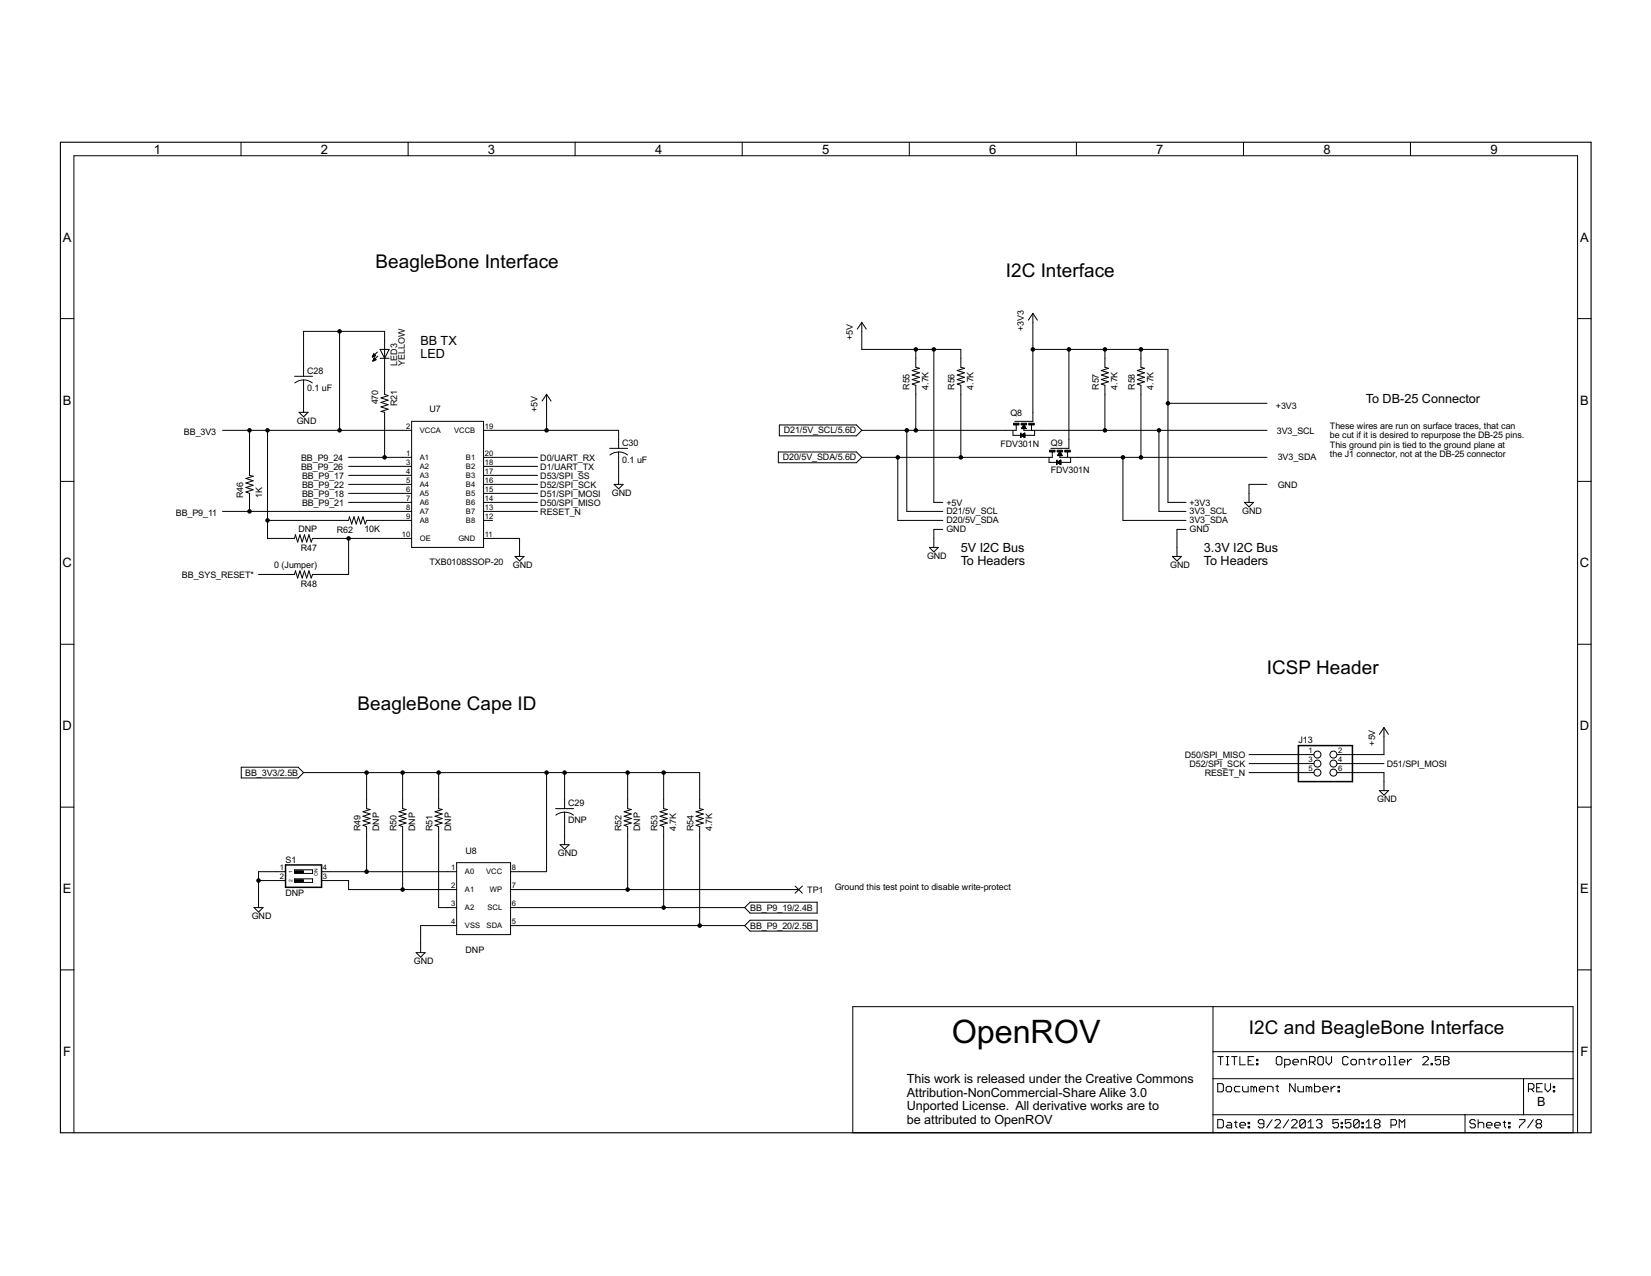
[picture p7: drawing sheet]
<svg xmlns="http://www.w3.org/2000/svg" width="279mm" height="216mm" viewBox="0 0 279 216" stroke-linecap="round" stroke-linejoin="round" font-family="sans-serif">
<g fill="none" stroke="#000" stroke-width=".17">
<path d="M40.8 24.1v2.3M69.1 24.1v2.3M97.3 24.1v2.3M125.6 24.1v2.3M153.9 24.1v2.3M182.2 24.1v2.3M210.4 24.1v2.3M238.7 24.1v2.3M10.2 53.9h2.3M57.5 56.1v16.7M63.2 60h.2M63.2 59.9h.1"/>
<path d="M63.2 59.9l.4 .3-.6 .2zM63.9 59.6l-.9 .8M64.3 59.1h1.5l-.7 1.5zM145.8 54.5v4.6h16.8v3l.6 .2-1.2 .4 1.2 .4-1.2 .4 1.2 .3-1.2 .4 1.2 .4-1.2 .4 .6 .2v12.2M145.8 54.5l.8 1.2M145.8 54.5l-.7 1.2M155 59.1v3l.6 .2-1.2 .4 1.2 .4-1.2 .4 1.2 .3-1.2 .4 1.2 .4-1.2 .4 .6 .2v7.6M158 59.1v25.9h1.6M174.8 53v18.3h-3.1M174.8 59.1h22.9v25.9h3M174.8 53l.8 1.2M174.8 53l-.8 1.2"/>
<path d="M180.9 59.1v16.8h-3.1M187 59.1v3l.6 .2-1.2 .4 1.2 .4-1.2 .4 1.2 .3-1.2 .4 1.2 .4-1.2 .4 .6 .2v7.6M193.1 59.1v3l.6 .2-1.2 .4 1.2 .4-1.2 .4 1.2 .3-1.2 .4 1.2 .4-1.2 .4 .6 .2v12.2M267 53.9h2.3M37.7 72.8h32M42.2 72.8v7.6l.6 .2-1.2 .4 1.2 .3-1.2 .4 1.2 .4-1.2 .4 1.2 .4-1.2 .3 .6 .3v3M45.3 72.8v18.3h4.5l.2-.6 .4 1.2 .4-1.2 .3 1.2 .4-1.2 .4 1.2 .4-1.2 .4 1.2 .2-.6h16.8M49.8 63.7h3.1M50.6 69.8h1.5l-.7 .7zM51.4 64.3a2.36 2.36 0 0 1 1.5 .5M51.4 64.3a2.36 2.36 0 0 0-1.5 .5M51.4 63.7v-7.6h13.7v10.6l.6 .3-1.2 .3 1.2 .4-1.2 .4 1.2 .4-1.2 .4 1.2 .3-1.2 .4 .6 .2v7.6"/>
<path d="M51.4 64.3v5.5M59 77.4h10.7M59 78.9h10.7M63 60.4h.1M63.1 60.3h.1M63.1 60.3h.2M63.1 60.2h.4M63.1 61h.1M63.1 61h.2M63.2 60.1h.3M63.2 60.9h.3M63.2 60.9h.4"/>
<path d="M63.2 60.8h.4M63.2 60.7h.3M63.3 60.7h.2M63.3 60.6h.1M63.3 60.6l-.2 .5M63.3 60.6l.3 .3-.5 .2M63.9 60.2l-.8 .9M64.3 60.6h1.5M69.7 71.3h12.1v21.3h-12.1zM81.8 72.8h22.9v3.1M81.8 77.4h9.2M81.8 78.9h9.2"/>
<path d="M92.5 66.7l.8 1.2M92.5 66.7l-.8 1.2M92.5 66.7v6.1M103.2 75.9h3M104.7 76.5a2.36 2.36 0 0 1 1.5 .5M104.7 76.5a2.36 2.36 0 0 0-1.5 .5M104.7 76.5v5.5M131.7 76.5h13.2l.9 .9-.9 .9h-13.2zM131.9 71.9h13l.9 .9-.9 .9h-13zM151.9 77.4v10.7h7.7M153.5 72.8v13.7h6.1M171.4 72.8v.9h3.7v-.9"/>
<path d="M172 71.9v.9h-26.2M172.8 73.7l.6-.4v.7zM172.9 73.7h.5M172.9 73.6h.5M172.9 72.5h.7M173 72.4h.6M173 73.6h.4M173 73.8h.4M173 72.3h.5M173 73.5h.4M173.1 73.8h.3M173.1 72.2h.4"/>
<path d="M173.1 73.5h.3M173.1 72.2h.3M173.1 72.1h.3M173.1 73.9h.3M173.1 73.4h.3M173.2 72.1h.2M173.2 72l.2 .1M173.2 72h.1M173.2 73.9h.2M173.2 73.4h.2M173.2 71.9h.1M173.3 72.5v.3h41.1"/>
<path d="M173.3 71.9l.4 .6h-.8zM173.3 73.9h.1M173.3 73.4h.1M173.3 74h.1M173.3 73.3h.1M173.4 74h.1M174.6 71.9v.9M177.5 77.4v.8h3.7v-.8M178.1 76.5v.9h-32.3M178.9 78.2l.6-.3v.7zM179 78.3h.5M179 78.2h.5"/>
<path d="M179 77h.7M179 78.1h.5M179.1 77h.6M179.1 76.9h.5M179.1 78.3h.4M179.1 76.8h.5M179.1 78.1h.4M179.2 78.4h.3M179.2 76.8h.4M179.2 78.1h.3M179.2 76.8h.3M179.2 76.7h.3"/>
<path d="M179.2 78h.3M179.3 76.6h.2M179.3 76.6h.1M179.3 78.5h.2M179.3 76.5h.1M179.3 78h.2M179.4 77.1v.3h35M179.4 76.5l.3 .6h-.7zM179.4 78.5h.1M179.4 77.9h.1M179.5 78.6h.1M180.7 76.5v.9"/>
<path d="M190 77.4v10.7h10.7M196.1 72.8v13.7h4.6M197.7 68.2h16.7M10.2 81.4h2.3M37.7 86.5h32M45.3 88.1h13.7l.1-.7 .4 1.3 .4-1.3 .4 1.3 .4-1.3 .3 1.3 .4-1.3 .4 1.3 .2-.6h7.7M59 82h10.7M59 80.4h10.7M59 83.5h10.7M59 85h10.7M59 91.1v6.1h-6.1l-.2 .6-.4-1.2-.4 1.2-.4-1.2-.4 1.2-.3-1.2-.4 1.2-.4-1.2-.2 .6h-6M81.8 82h9.2"/>
<path d="M81.8 80.4h9.2M81.8 83.5h9.2M81.8 85h9.2M81.8 86.5h9.2M81.8 88.1h1.6M81.8 91.1h6.1v3M87.2 94.1h1.5l-.8 .8zM103.9 82h1.6l-.8 .7zM157.3 92.6h1.5l-.8 .8zM159.6 89.6h-1.6v3M198.4 94.1h1.5l-.7 .8zM200.7 89.6h-1.5v4.5"/>
<path d="M210.6 85h1.5l-.7 .8zM214.4 82h-3v3M267 81.4h2.3M10.2 109h2.3M267 109h2.3M10.2 136.6h2.3M40.8 129.8h9.7l.9 .9-.9 .9h-9.7zM51.4 130.7h67v6.1l.6 .2-1.2 .4 1.2 .3-1.2 .4 1.2 .4-1.2 .4 1.2 .4-1.2 .3 .6 .3v16.7M62 130.7v6.1l.6 .2-1.2 .4 1.2 .3-1.2 .4 1.2 .4-1.2 .4 1.2 .4-1.2 .3 .6 .3v7.6M68.1 130.7v6.1l.6 .2-1.2 .4 1.2 .3-1.2 .4 1.2 .4-1.2 .4 1.2 .4-1.2 .3 .6 .3v10.6M74.2 130.7v6.1l.6 .2-1.2 .4 1.2 .3-1.2 .4 1.2 .4-1.2 .4 1.2 .4-1.2 .3 .6 .3v13.7h3.1M92.5 130.7v16.8h-6.1"/>
<path d="M94 136.8h3.1M95.5 137.4a2.36 2.36 0 0 1 1.5 .5M95.5 137.4a2.36 2.36 0 0 0-1.4 .5M95.5 130.7v6.1M95.5 137.4v5.5M106.2 130.7v6.1l.6 .2-1.2 .4 1.2 .3-1.2 .4 1.2 .4-1.2 .4 1.2 .4-1.2 .3 .6 .3v10.6M112.3 130.7v6.1l.6 .2-1.2 .4 1.2 .3-1.2 .4 1.2 .4-1.2 .4 1.2 .4-1.2 .3 .6 .3v13.7M211.4 127.7h11M211.4 129.2h11M211.4 130.7h11M226.3 129.2h7.9M226.3 130.7h7.9v3.1"/>
<path d="M233.4 133.8h1.6l-.8 .7zM234.2 123.1v4.6h-7.9M234.2 123.1l.8 1.1M234.2 123.1l-.8 1.1M267 136.6h2.3M43 153.6h1.5l-.7 .7zM43.8 149h4.5M48.3 147.5h-4.5v6.1M49.8 147.2h3.1v.6h-3.1zM49.8 148.7h3.1v.6h-3.1zM54.4 149h4.6v1.5h18.3M54.4 147.5h22.9"/>
<path d="M77.3 156.6h-6.1v4.6M77.3 146h9.1v12.1h-9.1zM86.4 150.5h48.8M86.4 153.6h39.6M86.4 156.6h39.6M94.8 142.9h1.5l-.8 .8zM126 156.6l.9-.9h11.4v1.8h-11.4zM126.9 152.7h11.4v1.8h-11.4l-.9-.9zM134.6 149.9l1.2 1.2M135.8 149.9l-1.2 1.2M10.2 164.1h2.3M70.4 161.2h1.5l-.7 .7z"/>
<path d="M144.3 170.3h121.9v21.4h-121.9zM205.3 170.3v21.4M205.3 177.9h60.9M206.1 178.8h.9M206.6 178.8v1.4M207.5 178.8h.5M207.7 178.8v1.4M208.4 178.8h1M208.9 178.8v1.4M209.8 178.8v1.4h1M211.2 179.5h.5M212.2 178.8h-1v1.4h1"/>
<path d="M212.6 179.9h.3v.3h-.3zM212.6 179.2h.3v.3h-.3zM216 179l.2-.2h.5l.2 .2v.9l-.2 .3h-.5l-.2-.3zM218.8 179.7h.9v-.2l-.2-.3h-.5l-.2 .3v.4l.2 .3h.5M221.6 179.7h.7l.2-.2v-.5l-.2-.2h-.7v1.4M222.1 179.7l.4 .5M223 179l.2-.2h.5l.2 .2v.9l-.2 .3h-.5l-.2-.3zM224.4 178.8v.9l.5 .5 .4-.5v-.9M228.2 179l-.3-.2h-.4l-.3 .2v.9l.3 .3h.4l.3-.3M228.9 179.2h.4l.3 .3v.4l-.3 .3h-.4l-.3-.3v-.4zM231.4 179.2h.5M231.7 179v.9l.2 .3"/>
<path d="M232.4 179.2v1M233.1 179.2h-.3l-.4 .5M233.8 179.2h.4l.3 .3v.4l-.3 .3h-.4l-.3-.3v-.4zM234.9 178.8h.3v1.4M235.9 178.8h.2v1.4M236.8 179.7h.9v-.2l-.2-.3h-.5l-.2 .3v.4l.2 .3h.5M238.2 179.2v1M238.9 179.2h-.2l-.5 .5M240.8 179l.2-.2h.5l.2 .2v.2l-.9 1h.9M242.2 179.9h.2v.3h-.2zM243.8 178.8h-.9v.7l.5-.3h.2l.2 .3v.4l-.2 .3h-.5l-.2-.3M244.3 178.8h.7l.2 .2v.2l-.2 .3 .2 .2v.2l-.2 .3h-.7z"/>
<path d="M244.3 179.5h.7M267 164.1h2.3M12.5 191.7v-165.3h254.5v165.3M205.3 182.5h60.9M205.3 188.6h60.9M206.1 183.3h.7l.2 .3v.9l-.2 .2h-.7zM206.1 189.4h.7l.2 .3v.9l-.2 .2h-.7zM207.5 184l.2-.2h.5l.2 .2v.5l-.2 .2h-.5l-.2-.2zM207.5 180.2h.5M207.7 189.9h.5l.2 .2v.7h-.7l-.2-.2 .2-.2h.7M208.9 189.9h.5M209.1 189.7v.9l.3 .2"/>
<path d="M209.8 190.4h1v-.3l-.3-.2h-.4l-.3 .2v.5l.3 .2h.4M209.8 183.8h-.7l-.2 .2v.5l.2 .2h.7M210.3 183.8v.7l.2 .2h.7v-.9M211.2 190.6h.3v.2h-.3zM211.2 189.9h.3v.2h-.3zM212.2 184l-.3-.2h-.2v.9M212.2 184l.2-.2 .2 .2v.7M212.2 184v.7M213.1 184.3h.9v-.3l-.2-.2h-.5l-.2 .2v.5l.2 .2h.5M213.9 190.1h-.7l-.3-.2v-.2l.3-.3h.5l.2 .3v.9l-.2 .2h-.5l-.3-.2M214.5 184.7v-.9h.7l.2 .2v.7M215.3 189.4l-.9 1.4"/>
<path d="M215.8 189.7l.2-.3h.5l.2 .3v.2l-.9 .9h.9M215.9 183.8h.5M216.1 183.6v.9l.3 .2M217.4 180.2h.7l.2-.3v-.4l-.2-.3h-.7v1.4M218.1 189.4l-1 1.4M218.6 189.7l.2-.3h.5l.2 .3v.2l-.9 .9h.9M219.2 183.3v1.4l-1-1.4v1.4M219.6 183.8v.7l.3 .2h.7v-.9M220.2 180.2v-1h.7l.2 .3v.7M220.9 189.7v.9l-.2 .2h-.5l-.2-.2M220.9 189.7l-.2-.3h-.5l-.2 .3v.9M220.9 189.7l-.9 .9"/>
<path d="M221.4 190.8h.9M221.4 189.9l.4-.5v1.4M221.5 184l-.2-.2h-.3v.9M221.5 184v.7M221.5 184l.3-.2 .2 .2v.7M222.5 183.3v1.4h.7l.2-.2v-.5l-.2-.2h-.7M222.8 189.7l.2-.3h.5l.2 .3v.2l-.2 .2M223.2 190.1h.3M223.5 190.1l.2 .3v.2l-.2 .2h-.5l-.2-.2M223.9 184.3h.9v-.3l-.2-.2h-.5l-.2 .2v.5l.2 .2h.5M225.3 183.8v.9M226 183.8h-.3l-.4 .5"/>
<path d="M226.4 184.5h.3v.2h-.3zM226.4 183.8h.3v.2h-.3zM226.5 189.4h-.9v.7l.4-.2h.3l.2 .2v.5l-.2 .2h-.5l-.2-.2M227 190.6h.2v.2h-.2zM227 189.9h.2v.2h-.2zM228.6 189.4h-.9v.7l.4-.2h.3l.2 .2v.5l-.2 .2h-.5l-.2-.2M230 189.7v.9l-.2 .2h-.5l-.2-.2M230 189.7l-.2-.3h-.5l-.2 .3v.9M230 180.2v-1h.7l.2 .3v.7M230 189.7l-.9 .9M230.5 190.6h.2v.2h-.2zM230.5 189.9h.2v.2h-.2z"/>
<path d="M231.2 190.8h.9M231.2 189.9l.4-.5v1.4M232.8 190.1l-.2 .3v.2l.2 .2h.5l.2-.2v-.2l-.2-.3M232.8 190.1l-.2-.2v-.2l.2-.3h.5l.2 .3v.2l-.2 .2M232.8 190.1h.5M234.9 180.2h.5M235.4 190.4h.7l.2-.3v-.4l-.2-.3h-.7v1.4M235.9 180.2h.4M236.8 190.8v-1.4l.5 .5 .4-.5v1.4M247.9 188.6v3.1M249.7 189.7l-.3-.3h-.4l-.2 .3v.2l.2 .2h.4l.3 .3v.2l-.3 .2h-.4l-.2-.2M250.1 190.1l.3-.2h.5l.2 .2v.7"/>
<path d="M250.1 189.4v1.4M251.6 190.4h.9v-.3l-.2-.2h-.5l-.2 .2v.5l.2 .2h.5M253 190.4h.9v-.3l-.2-.2h-.5l-.2 .2v.5l.2 .2h.5M254.4 189.9h.4M254.6 189.7v.9l.2 .2M255.3 190.6h.2v.2h-.2zM255.3 189.9h.2v.2h-.2zM257.1 189.4h1v.3l-1 .9v.2M257.8 182.5v6.1M258.7 184.3h.7l.2-.3v-.4l-.2-.3h-.7v1.4M259.1 184.3l.5 .4M259.5 189.4l-1 1.4"/>
<path d="M260.1 184h.4M260.2 190.1l-.3 .3v.2l.3 .2h.4l.3-.2v-.2l-.3-.3M260.2 190.1l-.3-.2v-.2l.3-.3h.4l.3 .3v.2l-.3 .2M260.2 190.1h.4M261 183.3h-.9v1.4h.9M261.5 183.3v1l.4 .4 .5-.4v-1M262.9 184.5h.2v.2h-.2zM262.9 183.8h.2v.2h-.2z"/>
<circle cx="222.9" cy="129.2" r=".59"/>
<circle cx="222.9" cy="127.7" r=".59"/>
<circle cx="222.9" cy="130.7" r=".59"/>
<circle cx="225.7" cy="127.7" r=".59"/>
<circle cx="225.7" cy="130.7" r=".59"/>
<circle cx="225.7" cy="129.2" r=".59"/>
</g>
<path d="M10.2 24.1h259.1v167.6h-259.1z" fill="none" stroke="#000" stroke-width=".19"/>
<path d="M171.5 71.6h.9v.3h-.9zM172.7 73.3l.1 .7zM172.8 71.6h.9v.3h-.9zM174.1 71.6h.9v.3h-.9zM177.6 76.2h.9v.3h-.9zM178.8 77.9l.1 .7zM178.9 76.2h.9v.3h-.9zM180.2 76.2h.9v.3h-.9zM50 147.3h1.4v.3h-1.4zM50 148.8h1.4v.3h-1.4z" fill="#000" stroke="#000" stroke-width=".17"/>
<path d="M219.7 126.2h9.2v6h-9.2zM48.3 146.3h6.1v3.8h-6.1z" fill="none" stroke="#000" stroke-width=".25"/>
<g fill="#000" stroke="#000" stroke-width=".17">
<circle cx="57.5" cy="56.1" r=".3"/>
<circle cx="155" cy="59.1" r=".3"/>
<circle cx="158" cy="59.1" r=".3"/>
<circle cx="174.8" cy="59.1" r=".3"/>
<circle cx="180.9" cy="59.1" r=".3"/>
<circle cx="187" cy="59.1" r=".3"/>
<circle cx="193.1" cy="59.1" r=".3"/>
<circle cx="42.2" cy="72.8" r=".3"/>
<circle cx="45.3" cy="72.8" r=".3"/>
<circle cx="57.5" cy="72.8" r=".3"/>
<circle cx="65.1" cy="77.4" r=".3"/>
<circle cx="92.5" cy="72.8" r=".3"/>
<circle cx="151.9" cy="77.4" r=".3"/>
<circle cx="153.5" cy="72.8" r=".3"/>
<circle cx="155" cy="72.8" r=".3"/>
<circle cx="162.6" cy="77.4" r=".3"/>
<circle cx="187" cy="72.8" r=".3"/>
<circle cx="190" cy="77.4" r=".3"/>
<circle cx="193.1" cy="77.4" r=".3"/>
<circle cx="196.1" cy="72.8" r=".3"/>
<circle cx="197.7" cy="68.2" r=".3"/>
<circle cx="42.2" cy="86.5" r=".3"/>
<circle cx="45.3" cy="88.1" r=".3"/>
<circle cx="59" cy="91.1" r=".3"/>
<circle cx="62" cy="130.7" r=".3"/>
<circle cx="68.1" cy="130.7" r=".3"/>
<circle cx="74.2" cy="130.7" r=".3"/>
<circle cx="92.5" cy="130.7" r=".3"/>
<circle cx="95.5" cy="130.7" r=".3"/>
<circle cx="106.2" cy="130.7" r=".3"/>
<circle cx="112.3" cy="130.7" r=".3"/>
<circle cx="43.8" cy="149" r=".3"/>
<circle cx="62" cy="147.5" r=".3"/>
<circle cx="68.1" cy="150.5" r=".3"/>
<circle cx="106.2" cy="150.5" r=".3"/>
<circle cx="112.3" cy="153.6" r=".3"/>
<circle cx="118.4" cy="156.6" r=".3"/>
</g>
<text font-size="6.1" x="161.1" y="176.4">OpenROV</text>
<g font-size="3.6">
<text x="63.6" y="45.4">BeagleBone Interface</text>
<text x="170.2" y="46.9">I2C Interface</text>
<text x="214.4" y="114">ICSP Header</text>
<text x="60.5" y="120.1">BeagleBone Cape ID</text>
<text x="211.4" y="174.9">I2C and BeagleBone Interface</text>
</g>
<g font-size="2.5">
<text x="26" y="26">1</text>
<text x="54.3" y="26">2</text>
<text x="82.6" y="26">3</text>
<text x="110.9" y="26">4</text>
<text x="139.1" y="26">5</text>
<text x="167.4" y="26">6</text>
<text x="195.7" y="26">7</text>
<text x="224" y="26">8</text>
<text x="252.2" y="26">9</text>
<text x="10.6" y="40.9">A</text>
<text x="267.4" y="40.9">A</text>
<text x="10.6" y="68.5">B</text>
<text x="267.4" y="68.5">B</text>
<text x="10.6" y="96">C</text>
<text x="267.3" y="96">C</text>
<text x="10.6" y="123.6">D</text>
<text x="267.3" y="123.6">D</text>
<text x="10.6" y="151.1">E</text>
<text x="267.4" y="151.1">E</text>
<text x="10.7" y="178.7">F</text>
<text x="267.4" y="178.7">F</text>
</g>
<g font-size="2.4">
<text x="71.2" y="58.3">BB TX</text>
<text x="71.2" y="60.6">LED</text>
<text x="231.2" y="68.2">To DB-25 Connector</text>
<text x="162.6" y="93.4">5V I2C Bus</text>
<text x="162.6" y="95.7">To Headers</text>
<text x="203.7" y="93.4">3.3V I2C Bus</text>
<text x="203.7" y="95.7">To Headers</text>
<text x="153.5" y="183.3">This work is released under the Creative Commons</text>
<text x="153.5" y="185.6">Attribution-NonCommercial-Share Alike 3.0</text>
<text x="153.5" y="187.9">Unported License. All derivative works are to</text>
<text x="153.5" y="190.1">be attributed to OpenROV</text>
<text x="260.1" y="187.1">B</text>
</g>
<g font-size="1.7">
<text x="144.3" y="57.6" transform="rotate(-90 144.3 57.6)">+5V</text>
<text x="173.3" y="56.1" transform="rotate(-90 173.3 56.1)">+3V3</text>
<text x="52" y="63.3">C28</text>
<text x="67.2" y="61.9" transform="rotate(-90 67.2 61.9)">LED3</text>
<text x="68.5" y="61.9" transform="rotate(-90 68.5 61.9)">YELLOW</text>
<text x="153.9" y="66" transform="rotate(-90 153.9 66)">R55</text>
<text x="157.1" y="66" transform="rotate(-90 157.1 66)">4.7K</text>
<text x="161.5" y="66" transform="rotate(-90 161.5 66)">R56</text>
<text x="164.7" y="66" transform="rotate(-90 164.7 66)">4.7K</text>
<text x="185.9" y="66" transform="rotate(-90 185.9 66)">R57</text>
<text x="189.1" y="66" transform="rotate(-90 189.1 66)">4.7K</text>
<text x="192" y="66" transform="rotate(-90 192 66)">R58</text>
<text x="195.2" y="66" transform="rotate(-90 195.2 66)">4.7K</text>
<text x="50.2" y="71.7">GND</text>
<text x="52" y="66.2">0.1 uF</text>
<text x="64" y="68.4" transform="rotate(-90 64 68.4)">470</text>
<text x="67.2" y="68.7" transform="rotate(-90 67.2 68.7)">R21</text>
<text x="72.7" y="69.8">U7</text>
<text x="91" y="69.8" transform="rotate(-90 91 69.8)">+5V</text>
<text x="171" y="70.4">Q8</text>
<text x="215.9" y="69.2">+3V3</text>
<text x="31.1" y="73.6">BB_3V3</text>
<text x="51" y="78">BB_P9_24</text>
<text x="105.3" y="75.5">C30</text>
<text x="132.5" y="77.9">D20/5V_SDA/5.6D</text>
<text x="132.6" y="73.3">D21/5V_SCL/5.6D</text>
<text x="169.3" y="75.7">FDV301N</text>
<text x="177.8" y="75.4">Q9</text>
<text x="216.1" y="73.4">3V3_SCL</text>
<text x="216.2" y="77.8">3V3_SDA</text>
<text x="225.1" y="72.6">These wires are run on surface traces, that can</text>
<text x="225.1" y="74.2">be cut if it is desired to repurpose the DB-25 pins.</text>
<text x="225.1" y="75.8">This ground pin is tied to the ground plane at</text>
<text x="225.1" y="77.4">the J1 connector, not at the DB-25 connector</text>
<text x="51" y="79.5">BB_P9_26</text>
<text x="51.1" y="82.6">BB_P9_22</text>
<text x="51.1" y="81">BB_P9_17</text>
<text x="91.4" y="78">D0/UART_RX</text>
<text x="91.4" y="79.5">D1/UART_TX</text>
<text x="91.4" y="81">D53/SPI_SS</text>
<text x="91.4" y="82.6">D52/SPI_SCK</text>
<text x="103.6" y="83.9">GND</text>
<text x="105.3" y="78.4">0.1 uF</text>
<text x="177.8" y="80">FDV301N</text>
<text x="216.2" y="82.6">GND</text>
<text x="29.8" y="87.3">BB_P9_11</text>
<text x="41.2" y="84.2" transform="rotate(-90 41.2 84.2)">R46</text>
<text x="44.4" y="84.2" transform="rotate(-90 44.4 84.2)">1K</text>
<text x="51.1" y="85.6">BB_P9_21</text>
<text x="51.1" y="84.1">BB_P9_18</text>
<text x="91.4" y="85.6">D50/SPI_MISO</text>
<text x="91.4" y="84.1">D51/SPI_MOSI</text>
<text x="91.4" y="87.1">RESET_N</text>
<text x="160.2" y="87">D21/5V_SCL</text>
<text x="160.2" y="88.5">D20/5V_SDA</text>
<text x="160.2" y="85.6">+5V</text>
<text x="201.3" y="88.5">3V3_SDA</text>
<text x="201.3" y="85.6">+3V3</text>
<text x="201.3" y="87">3V3_SCL</text>
<text x="210.2" y="86.9">GND</text>
<text x="50.5" y="90">DNP</text>
<text x="50.9" y="93.2">R47</text>
<text x="57" y="90.2">R62</text>
<text x="61.7" y="90">10K</text>
<text x="72.7" y="95.7">TXB0108SSOP-20</text>
<text x="156.9" y="94.5">GND</text>
<text x="160.2" y="90">GND</text>
<text x="201.3" y="90">GND</text>
<text x="30.8" y="97.8">BB_SYS_RESET*</text>
<text x="46.4" y="96.1">0 (Jumper)</text>
<text x="50.9" y="99.3">R48</text>
<text x="86.8" y="96.1">GND</text>
<text x="198" y="96.1">GND</text>
<text x="219.7" y="125.8">J13</text>
<text x="41.5" y="131.2">BB_3V3/2.5B</text>
<text x="200.5" y="128.3">D50/SPI_MISO</text>
<text x="201.3" y="129.8">D52/SPI_SCK</text>
<text x="203.9" y="131.3">RESET_N</text>
<text x="232.7" y="126.1" transform="rotate(-90 232.7 126.1)">+5V</text>
<text x="234.7" y="129.8">D51/SPI_MOSI</text>
<text x="96.2" y="136.4">C29</text>
<text x="233.1" y="135.7">GND</text>
<text x="61" y="140.6" transform="rotate(-90 61 140.6)">R49</text>
<text x="64.2" y="140.6" transform="rotate(-90 64.2 140.6)">DNP</text>
<text x="67.1" y="140.6" transform="rotate(-90 67.1 140.6)">R50</text>
<text x="70.3" y="140.6" transform="rotate(-90 70.3 140.6)">DNP</text>
<text x="73.2" y="140.6" transform="rotate(-90 73.2 140.6)">R51</text>
<text x="76.4" y="140.6" transform="rotate(-90 76.4 140.6)">DNP</text>
<text x="96.2" y="139.3">DNP</text>
<text x="105.2" y="140.6" transform="rotate(-90 105.2 140.6)">R52</text>
<text x="108.4" y="140.6" transform="rotate(-90 108.4 140.6)">DNP</text>
<text x="111.3" y="140.6" transform="rotate(-90 111.3 140.6)">R53</text>
<text x="114.4" y="140.6" transform="rotate(-90 114.4 140.6)">4.7K</text>
<text x="117.4" y="140.6" transform="rotate(-90 117.4 140.6)">R54</text>
<text x="120.5" y="140.6" transform="rotate(-90 120.5 140.6)">4.7K</text>
<text x="48.3" y="146">S1</text>
<text x="78.8" y="144.4">U8</text>
<text x="94.4" y="144.8">GND</text>
<text x="42.6" y="155.5">GND</text>
<text x="48.3" y="151.7">DNP</text>
<text x="126.9" y="154.1">BB_P9_19/2.4B</text>
<text x="136.6" y="151.2">TP1</text>
<text x="141.3" y="150.5">Ground this test point to disable write-protect</text>
<text x="78.8" y="161.2">DNP</text>
<text x="126.9" y="157.2">BB_P9_20/2.5B</text>
<text x="70" y="163.1">GND</text>
</g>
<g font-size="1.4">
<text x="68.7" y="77.2">1</text>
<text x="68.7" y="72.6">2</text>
<text x="71.1" y="77.8">A1</text>
<text x="71.1" y="73.3">VCCA</text>
<text x="76.8" y="73.3">VCCB</text>
<text x="78.9" y="77.8">B1</text>
<text x="82.1" y="77.2">20</text>
<text x="82.1" y="72.6">19</text>
<text x="68.7" y="81.7">5</text>
<text x="68.7" y="80.2">4</text>
<text x="68.7" y="78.7">3</text>
<text x="68.7" y="83.3">6</text>
<text x="71.1" y="82.4">A4</text>
<text x="71.1" y="80.9">A3</text>
<text x="71.1" y="79.4">A2</text>
<text x="71.1" y="83.9">A5</text>
<text x="78.9" y="82.4">B4</text>
<text x="78.9" y="80.9">B3</text>
<text x="78.9" y="79.4">B2</text>
<text x="78.9" y="83.9">B5</text>
<text x="82.1" y="81.7">16</text>
<text x="82.1" y="80.2">17</text>
<text x="82.1" y="78.7">18</text>
<text x="82.1" y="83.3">15</text>
<text x="68.7" y="84.8">7</text>
<text x="68.7" y="86.3">8</text>
<text x="68.7" y="87.8">9</text>
<text x="71.1" y="85.5">A6</text>
<text x="71.1" y="87">A7</text>
<text x="71.1" y="88.5">A8</text>
<text x="78.9" y="85.5">B6</text>
<text x="78.9" y="87">B7</text>
<text x="78.9" y="88.5">B8</text>
<text x="82.1" y="84.8">14</text>
<text x="82.1" y="86.3">13</text>
<text x="82.1" y="87.8">12</text>
<text x="68" y="90.9">10</text>
<text x="71.1" y="91.6">OE</text>
<text x="77.6" y="91.6">GND</text>
<text x="82.1" y="90.9">11</text>
<text x="221.4" y="127.5">1</text>
<text x="221.4" y="129">3</text>
<text x="221.4" y="130.5">5</text>
<text x="226.5" y="127.5">2</text>
<text x="226.5" y="129">4</text>
<text x="226.5" y="130.5">6</text>
<text x="47.4" y="147.3">1</text>
<text x="47.4" y="148.8">2</text>
<text x="54.6" y="148.8">3</text>
<text x="54.6" y="147.3">4</text>
<text x="76.3" y="147.3">1</text>
<text x="78.7" y="147.9">A0</text>
<text x="82.3" y="147.9">VCC</text>
<text x="86.6" y="147.3">8</text>
<text x="76.3" y="150.3">2</text>
<text x="76.3" y="153.4">3</text>
<text x="78.7" y="151">A1</text>
<text x="78.7" y="154">A2</text>
<text x="82.5" y="154">SCL</text>
<text x="82.9" y="151">WP</text>
<text x="86.6" y="150.3">7</text>
<text x="86.6" y="153.4">6</text>
<text x="76.3" y="156.4">4</text>
<text x="78.7" y="157.1">VSS</text>
<text x="82.3" y="157.1">SDA</text>
<text x="86.6" y="156.4">5</text>
</g>
<g font-size=".9">
<text x="49.5" y="149.2" transform="rotate(-90 49.5 149.2)">2</text>
<text x="49.5" y="147.8" transform="rotate(-90 49.5 147.8)">1</text>
<text x="53.8" y="148.2" transform="rotate(-90 53.8 148.2)">ON</text>
</g>
</svg>
